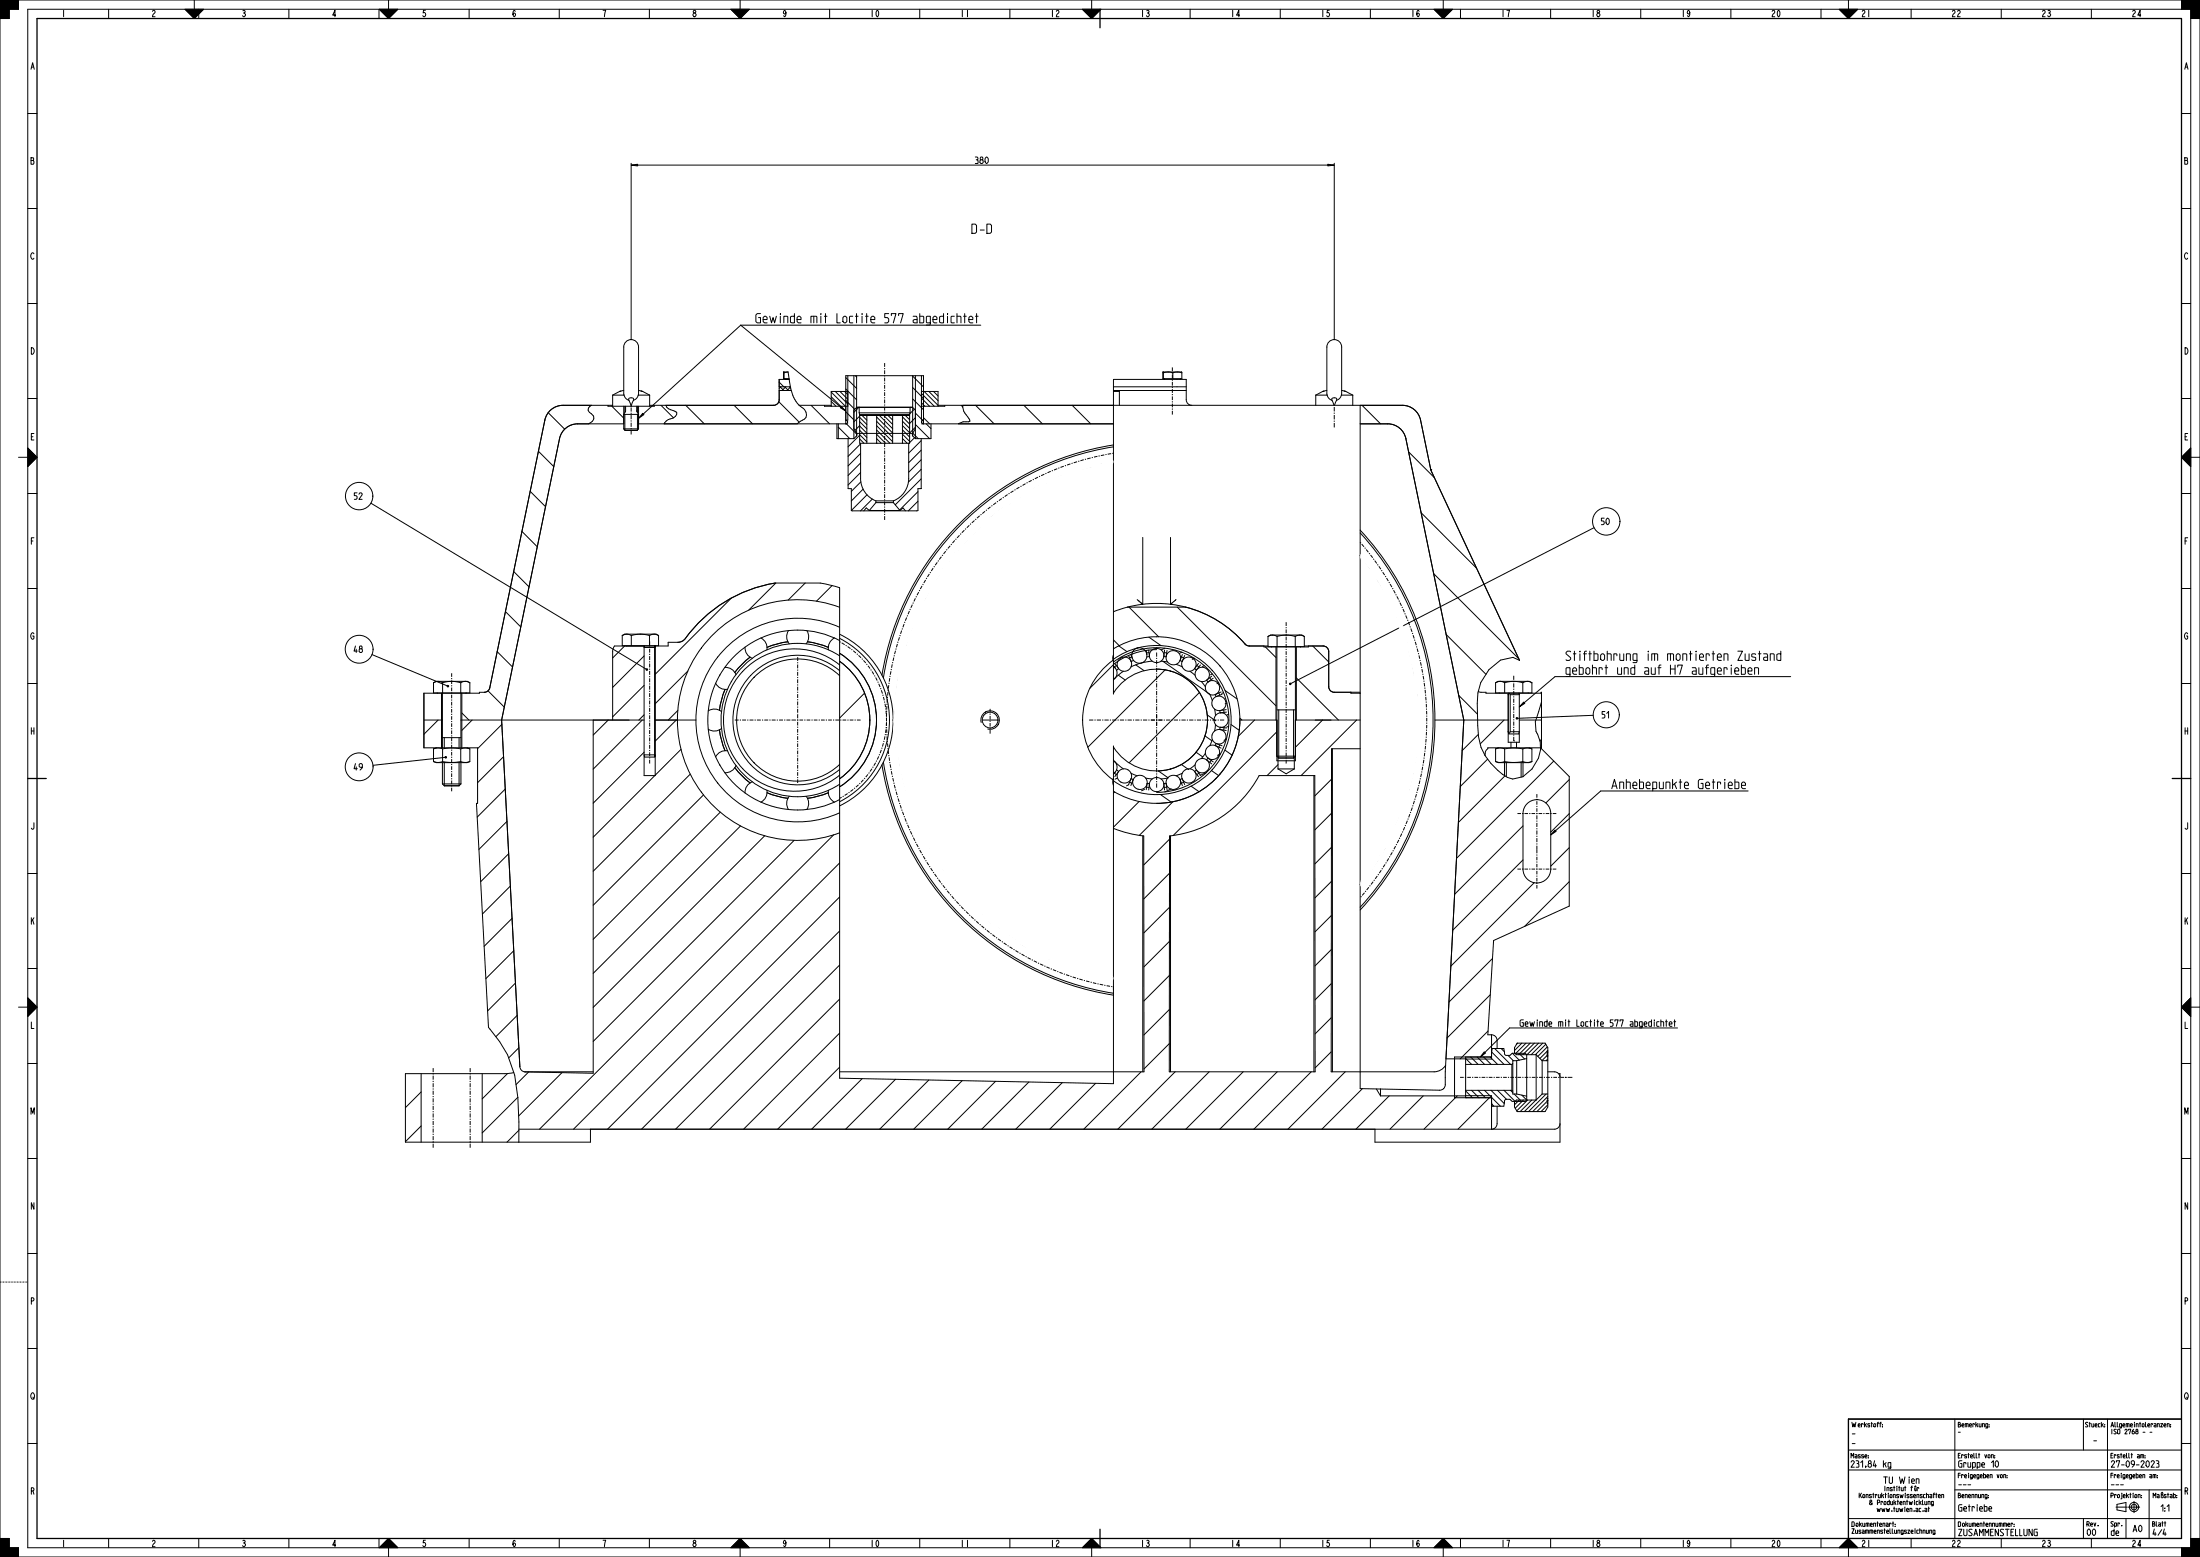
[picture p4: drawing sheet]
<svg xmlns="http://www.w3.org/2000/svg" width="1189mm" height="841mm" viewBox="0 0 1189 841" stroke-linecap="round" stroke-linejoin="round" font-family="sans-serif">
<g fill="#000">
<path d="M0 0h10v5h-5v5h-5zM100 5h10l-5 5zM205 5h10l-5 5zM395 5h10l-5 5zM585 5h10l-5 5zM775 5h10l-5 5zM994 5h10l-5 5zM1179 0h10v10h-5v-5h-5zM341 89h4v1zM718 89h3l-3 1zM15 242l5 5-5 5zM1184 242v10l-5-5z"/>
<path d="M15 539l5 5-5 5zM1184 539v10l-5-5zM0 831h5v5h5v5h-10zM205 836l5-5 5 5zM400 831l5 5h-10zM590 831l5 5h-10zM780 831l5 5h-10zM999 831l5 5h-10zM1184 831h5v10h-10v-5h5z"/>
<circle cx="773" cy="254" r=".3"/>
</g>
<g fill="none" stroke="#000" stroke-width=".54">
<path d="M0 0h10v5h-5v5h-5zM0 0h1189v841h-1189zM10 0v5h-5v5h-5M15 5h1169v831h-1169zM59 5v5M100 5h10l-5 5zM100 5l5 5 5-5M105 0v5M107 5v5M156 5v5M205 5v5M205 5h10l-5 5z"/>
<path d="M205 5l5 5 5-5M210 0v5M254 5v5M302 5v5M351 5v5M395 5h10l-5 5zM395 5l5 5 5-5M400 5v5M400 0v5M448 5v5M497 5v5M546 5v5"/>
<path d="M585 5h10l-5 5zM585 5l5 5 5-5M590 0v5M643 5v5M692 5v5M741 5v5M775 5h10l-5 5zM775 5l5 5 5-5M780 0v5M789 5v5M838 5v5M887 5v5"/>
<path d="M935 5v5M984 5v5M994 5h10l-5 5zM994 5l5 5 5-5M999 0v5M1033 5v5M1082 5v5M1130 5v5M1179 0h10v10h-5v-5h-5zM1179 0v5M1184 10h5M15 61h5"/>
<path d="M1179 61h5M341 89h4v1zM341 88v95M345 89h373M718 89h3l-3 1zM721 88v95M15 113h5M1179 113h5M15 164h5M1179 164h5M341 183a4 4 0 0 1 4 4v26M341 183a4 4 0 0 0-4 4v26"/>
<path d="M721 183a4 4 0 0 1 4 4v26M721 183a4 4 0 0 0-4 4v26M15 215h5M318 219h1M319 219a2.3 2.3 0 0 0-1 3 2.3 2.3 0 0 0 2 2h1a3 3 0 0 1-3 5M320 219h-1M329 219h25M331 219l6 7M331 219h-27a10 10 0 0 0-10 8l-29 145-1 1-2 1h-10M331 213v6M331 213h6M335 211l-4 2"/>
<path d="M335 211h.1M337 211h-2M337 213l1 2 2 1M338 219v4M338 219v3l-1 2M340 215h1h1l-1 4zM344 219v3l1 2M345 219v4M345 213l-1 2-2 1M345 213h6M345 211h2M347 211h.1"/>
<path d="M347 211l4 2M351 213v6M357 219l7 7M360 219a6 6 0 0 0 5 3l1 1v1l-2 2M371 219l10 10M397 219l10 10M421 217l11 11M421 209h6l-2 2M421 206l3 3M421 211h7M422 209l2 2M422 209l-1 1"/>
<path d="M424 209l2 2M425 209l-2 2M426 201l1 5a18 18 0 0 0 8 15 4 4 0 0 1 1 4 4 4 0 0 1-3 3l-2 1M427 205h-6v12l-1 1-1 1h-68M427 209v1M432 219h17M438 219l10 10M446 219h12v-8h-9v8M449 217l3 2M449 214l5 5M449 212l8 7M451 211l7 7"/>
<path d="M454 211l4 5M456 211l2 2M457 216l5 5M457 210l6 6M457 204l6 6M462 203l1 1M463 203v32M463 220l-2 2v10l2 3-2 2h-9v-8M464 220l-3 3M464 220v3M492 220v3M493 215l6 6"/>
<path d="M493 209l6 6M493 203l6 6M493 203v32M498 218l2 1M498 215l4 4M498 213l7 6M499 211l8 8h251a10 10 0 0 1 10 8l5 27 48 103-3-2-7 2a25 25 0 0 0-13 23 92 92 0 0 0 2 24l3 4M502 211l5 5M505 211l2 3M511 219h-13v-8h9v8M519 219l1 1M520 219l1 3 3 6h-3l-3 1"/>
<path d="M527 219l10 10M553 219l10 10M579 219l10 10M602 211h3M602 211h34M602 209h34M636 205h-34v170M711 213v6M711 213h6M715 211l-4 2M715 211h.1M717 211h-2"/>
<path d="M717 213l1 2 2 1M722 216v-1h-2l1 4M722 216l-1 3M725 213l-1 2-2 1M725 213h6M725 211h2M727 211h.1M727 211l4 2M731 213v6M735 219v369h11v4M736 219l10 10M1179 215h5"/>
<path d="M296 223l9 9M337 229h-25a10 10 0 0 0-10 8l-31 152M337 232h1h6h1M337 224v8M337 232h8M337 224h8M345 229h112a1 1 0 0 0 1-1 1 1 0 0 0-1-1v-24h42v24a1 1 0 0 0-1 1 1 1 0 0 0 1 1h103M345 224v8M364 226l-3 1-2 2M453 237h.1M453 231l6 6M453 229v8"/>
<path d="M457 222l4 5M457 229l6 5M458 237v27h2v12M462 232l3-2 3 4M463 220h30l2 2v10l-2 3 2 2h8v-8M463 234h30M464 223l1 1M464 223h28M465 225l-4 3M465 235l-7 6M465 237l2 2M465 235l3 4"/>
<path d="M465 232l3 4M465 228l3 4M465 225l3 4M465 224v15h27v-15M465 224h27M465 239v19a13 13 0 0 0 8 13M465 240l-7 6M466 224l2 3M468 224v1M468 224v15M474 239h.1M474 237l2 2"/>
<path d="M474 235l5 4M474 232l7 7M474 230l8 9M474 228l8 8M474 225l8 9M474 224v15M475 224l7 8M478 224l4 5M480 224l2 3M482 225v14M488 239h.1M488 237l2 2"/>
<path d="M488 235l4 3M488 232l4 4M488 230l4 4M488 228l4 3M488 225l4 4M488 224v15M489 224l3 3M491 240v18a13 13 0 0 1-8 13M492 223v1M493 234l3 3M494 221l-2 2M494 236l-2 3"/>
<path d="M495 226l-3 3M495 231l-3 3M495 229l7 8M495 223l4 4M498 238l-7 7M498 237v27M499 226l3 3M501 229l2 3M735 229h15a10 10 0 0 1 10 8l31 152M10 247h5M15 242l5 5-5 5zM15 242l5 5-5 5"/>
<path d="M291 244l8 8M465 245l-7 7M465 250l-7 7M465 255l-7 7M498 243l-7 7M498 248l-7 7M498 253l-7 7M498 259l-14 14M602 240a150 150 0 0 0-125 125M602 241a149 149 0 0 0-125 125M602 249a141 141 0 0 0-118 140h-1M761 244l14 14"/>
<path d="M1184 242v10l-5-5zM1184 247h5M1184 242l-5 5 5 5M15 267h5M287 265l8 9M465 260l-5 5M466 264l-6 7M469 267l-9 9M470 276l-2-2-1 2M470 276h16M471 270l-6 6M473 271l-3 5"/>
<path d="M473 271h.1M473 271h10M483 271h.1M483 271l3 5M486 276l2-2 1 2M496 266l-10 9M496 271l-5 5M498 264h-2v12h-36M498 264h.1M768 277l30 30M1179 267h5M282 287l8 8"/>
<path d="M735 286a150 150 0 0 1 0 206M735 288a149 149 0 0 1 0 202M15 318h5M278 309l8 8M419 315l-14 15M435 315l-9 9M450 316l-9 9M735 300a141 141 0 0 1 0 178M775 310l46 46M1179 318h5M273 330l8 9M395 323l-41 41"/>
<path d="M454 328a65 65 0 0 0-88 61 65 65 0 0 0 88 61M454 339a55 55 0 0 0-78 50 55 55 0 0 0 78 50M602 330l7-2h32a68 68 0 0 1 33 21h11M610 328l16 16M636 328l54 53M269 352l8 8M338 349l-7 6M348 354l-17 17M348 349v70h6v-70M348 349v1M354 349h.1M405 355l-8 8"/>
<path d="M426 347l-11 3M431 340l6 1 7 1 10 4M431 348h6l7 1 10 5M436 347l12 3M451 345a6 6 0 0 0-3 6M454 343a52 52 0 0 1 29 46M454 345a50 50 0 0 1 0 88M454 353a43 43 0 0 1 0 72M454 357a39 39 0 0 1 0 64M454 359a38 38 0 0 0-53 4 38 38 0 0 0 0 52 38 38 0 0 0 53 4M602 357a40 40 0 0 0 0 64M602 360l1 1"/>
<path d="M602 350a45 45 0 0 1 68 39 45 45 0 0 1-68 38M602 356a40 40 0 0 1 63 33 40 40 0 0 1-63 33M602 358a39 39 0 0 1 60 19 39 39 0 0 1-37 51M602 359l-13 13M602 346l3 3M603 359l-1 1M605 349l4 3M611 354l1 2M612 355h-2M613 357h-2M614 359l4 3M619 351l1 2"/>
<path d="M620 353l-2-2-3-1-3 2v4M620 353l-1 3-2 2h-3l-2-2M621 344l6 5M621 353h-1M621 355h-1M623 357l-6 1-6 2M625 351a38 38 0 0 0-23 8M627 357l4 1M629 357l25 18M630 350l-2 1M636 359l3 1M639 352l-2 1"/>
<path d="M645 356h-1M651 360h-1M683 349h4M684 349l6 6M690 349v40M701 349v40M705 349h11l2 2v20l1 2 2 1h14M707 349h-4M709 349l9 9M782 343l21 21M15 369h5M236 374h-7v30h29v30l6 121a60 60 0 0 1 16 38v24h-26"/>
<path d="M239 374v30M250 374v30M264 373l9 9M348 370l-17 17M372 362l-18 18M392 372l-3 12M454 362a35 35 0 0 0-48 3 35 35 0 0 0 0 48 35 35 0 0 0 48 3M454 365a33 33 0 0 0-46 1 33 33 0 0 0 0 46 33 33 0 0 0 46 1M467 374l-13 14M602 374a27 27 0 0 1 41-6 27 27 0 0 1 0 42 27 27 0 0 1-41-7M603 361l1 3-2 3M604 365l4 2"/>
<path d="M605 361l-2 1M607 363l-5 4M630 362l-42 42M643 363l3 2M648 374l-38 38M649 368l2 3M654 375l1 3M655 364h-1M659 369h-1M661 374l-1 1M662 373l7 5M663 380h-1"/>
<path d="M701 366l22 23M730 374h5M735 374v1M788 376l11 10M799 374h4h30M815 374v27h6v-27M815 374v1M821 374v1M833 375v-1v30l15 15v70l-41 19-3 51h2v12h-14v22M833 379l-3 11v6a17 17 0 0 1-12 25 26 26 0 0 1-15-13M1179 369h5M229 389h10"/>
<path d="M237 389l-8 8M249 389h22M250 385l3 4M255 389l-5 6M271 389l10 188 1 1 2 1 37 1v-191h27M271 391l-13 13M329 389l-8 8M331 389v-37l1-3h29v-2h6l2-1a78 78 0 0 1 50-31h24l11 2v265l148 3v-182M347 389l-26 26M348 386l-3 3M354 389h22M365 389l-11 11"/>
<path d="M366 384l-5 5M389 394l3 11M483 389a52 52 0 0 1-29 46M483 389h1a141 141 0 0 0 118 139M531 389h8M651 397l4 3M652 386l5 3M655 399l-1 4M656 383l1 4M657 391l-1 4M663 399l-1 1M664 392l-1 1"/>
<path d="M664 386h-1M665 391l5 3M670 388l1 1M670 389h20v19M678 389l-9 9M690 395l-56 56M715 389l-15 15M733 389l-30 30M735 389h-35v19M791 389h24M791 389l-10 190M799 397l-9 8"/>
<path d="M813 389l-13 13M815 395v1h6v-1M821 389h12M833 399l-1 1M234 411l3 1 2-1M234 404h3h2M234 404v7M234 411l2 1h16l2-1M236 404h-2M239 411l5 1 5-1M239 404h5h5M239 404v7"/>
<path d="M249 411l2 1 3-1M249 404h2h3M249 404v7M252 404h2M254 404v7M272 409l-14 14M348 406l-27 28M348 408v1h6v-1M354 419l-33 33M368 405l-14 14M373 418l-52 53M397 415l8 8"/>
<path d="M477 413a150 150 0 0 0 125 125M477 412a149 149 0 0 0 125 125M602 411l2 3-1 3M602 411l5 4M602 418h1M603 417l-1 1M603 416l2 1M611 418l4 1M626 416l5 4M638 413l4 3M639 418l-3 1M646 413l-3 2"/>
<path d="M646 406l4 3M651 407l-2 3M652 417l-3 2M655 416l4 3M660 407l-2 1M662 405l4 3M690 408l1 1h8l1-1M690 408h10M691 413l-6 6M691 415h9M691 415l4 3 5-3M691 409v6"/>
<path d="M700 409v6M710 419v160M720 404v175M735 404h-15l-1 175h16M804 410l-15 15M808 411l3 1 2-1M808 404h3h2M808 411l2 1h16l2-1M808 404v7M810 404h-2M813 404h5h5M813 411l5 1 5-1"/>
<path d="M813 404v7M813 419l-25 25M817 401v3M820 401v3M823 404h2h3M823 411l2 1 3-1M823 404v7M826 404h2M828 404v7M833 404h-29l-1 2v2M840 411l-53 53M239 423h10l-1 1h-8z"/>
<path d="M273 426l-15 15M380 429l-59 60M389 439l-68 68M415 428l11 3M448 428l-12 3M448 427a6 6 0 0 0 3 6M454 432l-10 4-7 1-6 1M454 424l-6 3-6 2-11 1M602 421h-1M602 428h.1M604 420l-1 1M610 424h-1"/>
<path d="M610 423h2M611 421h1M616 433l-14 14M619 426l-2 1M619 420l4 1M620 425h1M620 423h1M627 429l6 4M631 420l-4 1M633 426l-3 2M634 433l-18 18M644 425l4 3"/>
<path d="M720 439l-9 9M720 421l-9 9M826 434a7 7 0 0 1 8-1 7 7 0 0 1 4 6v30a7 7 0 0 1-7 8 7 7 0 0 1-8-8v-30l1-3zM848 421l-13 13M848 439l-10 10M274 444l-15 15M400 446l-79 80M413 451l-92 93M429 454l-108 109M451 451l-159 159M602 447l7 3 9 2v127h-16M618 451v128"/>
<path d="M632 452a63 63 0 0 0 49-33h30v160h-79zM632 453l-14 14M633 451v128M720 458l-9 9M823 446l-37 37M848 458l-10 10M15 472h5M275 461l-15 15M276 479l-15 15M454 466l-144 144M632 472l-14 14M720 476l-9 9"/>
<path d="M823 464l-38 38M829 477l-45 45M848 476l-24 24M1179 472h5M277 496l-15 15M454 484l-126 126M632 490l-14 14M720 495l-9 8M278 514l-15 15M454 503l-107 107M632 508l-14 14M720 513l-9 9"/>
<path d="M807 518l-24 23M15 539l5 5-5 5zM15 539l5 5-5 5M15 523h5M279 531l-15 15M454 521l-89 89M454 540l-71 70M632 527l-14 14M719 531l-8 9M805 537l-23 24M1179 523h5M1184 539v10l-5-5z"/>
<path d="M1184 539l-5 5 5 5M10 544h5M280 548l-12 12M454 558l-52 52M632 545l-14 14M719 550l-8 8M804 557l-15 15M1184 544h5M15 574h5M228 580v37M234 580h-15v37h15M261 580v37"/>
<path d="M274 580l-13 14M278 579l-4 1h-20M280 566l-5 5M286 579l-7 7M304 579l-24 24M454 576l-34 34M617 579l-31 31M632 564l-14 13M635 579l-31 31M653 579l-31 31M672 579l-31 31M690 579l-31 31"/>
<path d="M709 579l-31 31M719 568l-8 9M727 579l-31 31M781 572h11M792 572l3 3M792 575h25M795 571l4 4M798 571l4 4M802 571l4 4M805 571l4 4M806 568v-2h7l1 4h2l1-1h7l1 1M806 568l7 7"/>
<path d="M808 566l8 9M811 566l2 2M815 570l3 3M817 575v14M817 569l4 4M818 574l-1 1M819 569v-3l1-3h15l2 3v32l-2 2h-15l-1-2v-3M819 569l1 1h10M820 573h-2v18h2M820 573v18M820 563v1M821 569l3 3"/>
<path d="M822 563l-3 4M825 563l-6 6M825 572l-5 1M825 570v24M827 563l-6 7M829 563l-6 7M830 570l3 3M830 570v24h-10l-1 1M832 563l-7 7M833 573h4M833 573v18M834 563l-6 7"/>
<path d="M835 564l-5 6M836 568l-4 4M836 570h1M836 569h1M836 570h.1M836 565l-5 6M836 570l-3 3M837 567l-1 1M837 572l-1 1M837 571h.1M837 569v1M837 568h.1"/>
<path d="M1179 574h5M228 590l-9 8M280 593l-19 19M466 583l-27 27M484 583l-27 27M502 583l-27 27M520 584l-26 26M538 584l-26 26M556 584l-25 26M574 585l-25 25M592 585l-25 25M736 588l-22 22"/>
<path d="M744 588l2 4M746 592h46M751 592l-18 18M769 592l-18 18M788 592l-18 18M792 593h.1M792 589l4 4M792 593h14v17h-526M792 589h25M795 589l4 4M799 589l4 4M802 589l9 9"/>
<path d="M805 593l-17 17M806 589l7 7M806 596l1 2M809 589l5 5M813 589l6 6M814 594h2l1 1h7l1-1M814 594h-1v4h-7v-3M816 589l2 1M817 589h1M818 591l4 4M820 591l5 1M821 594l-2 3"/>
<path d="M822 592l3 2M823 594l-4 5M826 594l-6 6M828 594l-6 6M833 591l-9 9M833 591h4M836 591l-10 9M836 595l-5 5M837 592l-9 8M837 597l-4 3M837 596h.1M837 594v1"/>
<path d="M837 593v1M228 608l-9 9M280 611l-6 6M319 610v7M743 610v7M15 626h5M1179 626h5M15 677h5M1179 677h5M0 693h1M1 693h.1M2 693h.1"/>
<path d="M2 693h1M3 693h1M4 693h1M5 693h1M6 693h.1M7 693h.1M7 693h1M8 693h1M9 693h1M10 693h1M11 693h.1M12 693h.1"/>
<path d="M13 693h.1M13 693h1M14 693h1M15 728h5M1179 728h5M15 780h5M999 767h180v64h-180zM1056 767v64M1126 767v16M1139 767v64M1179 780h5M999 783h180"/>
<path d="M999 794h180M1056 805h123M1144 814h6M1144 813l5-1v5l-5-1zM1150 814h6M1153 811v6M1161 805v26M0 831h5v5h5v5h-10zM0 831h5v5h5v5M59 831v5M107 831v5M156 831v5"/>
<path d="M205 831v5M205 836l5-5 5 5zM205 836l5-5 5 5M210 836v5M254 831v5M302 831v5M351 831v5M395 836l5-5 5 5M400 831v5M400 831l5 5h-10zM400 836v5M448 831v5"/>
<path d="M497 831v5M546 831v5M585 836l5-5 5 5M590 831l5 5h-10zM590 836v5M643 831v5M692 831v5M741 831v5M775 836l5-5 5 5M780 831l5 5h-10zM780 836v5M789 831v5"/>
<path d="M838 831v5M887 831v5M935 831v5M984 831v5M999 831l5 5h-10zM999 831l5 5M999 836v5M999 831l-5 5M999 820h180M1033 831v5M1082 831v5M1126 820v11"/>
<path d="M1130 831v5M1149 820v11M1179 836v5M1184 831h5v10h-10v-5h5zM1184 831h5"/>
<circle cx="1153" cy="814" r="2.5"/>
<circle cx="1153" cy="814" r="1.5"/>
</g>
<path d="M20 10h1159v821h-1159zM595 5v10M15 421h10M1174 421h10M1179 767h-180v64M595 826v10" fill="none" stroke="#000" stroke-width=".7"/>
<!-- layer: 02___PRT_ALL_AXES -->
<g fill="none" stroke="#000" stroke-width=".54">
<path d="M478 196v2M478 199h.1M478 200v2M478 203h.1M478 204v2M478 207h.1M478 208v2M478 211h.1M478 212v2M478 215h.1M478 216v2M478 218v1"/>
<path d="M478 220v2M478 222v1M478 224v2M478 226v1M478 228v2M478 230v1M478 232v2M478 234v1M478 235v3M478 238v1M478 239v2M478 242v1"/>
<path d="M478 243v2M478 246v1M478 247v2M478 250v1M478 251v2M478 254v1M478 255v2M478 258h.1M478 259v2M478 262h.1M478 263v2M478 266h.1"/>
<path d="M478 267v2M478 270h.1M478 271v2M478 274h.1M478 275v2M478 278h.1M478 279v2M403 350a6 6 0 0 0 4 6M411 345a6 6 0 0 1 3 6M426 341a6 6 0 0 0 1 7M431 340a49 49 0 0 0-48 49 49 49 0 0 0 48 49M431 348a41 41 0 0 0-41 41 41 41 0 0 0 41 41"/>
<path d="M436 341a6 6 0 0 1 0 7M602 354v3M603 358l2 3M610 354l1 3M611 357v3l-1 2-3 1-2-2M611 357l-2-2h-3l-2 3 1 3M621 351v3M621 354l2 3 2 1 3-1 1-3M621 354l1-3 3-1 3 1 1 3M625 344h.1M629 355h1M629 353h2"/>
<path d="M629 351v3M630 355l1 2 2 2h3l2-2M630 355l2-3h3l3 2v3M631 351l-1 4M638 357h1M639 355h1M639 357l2-2h3l2 3v3M639 357v3l2 2 2 1 3-2M639 354l-1 3M640 354l-1 3M647 359l1 1M648 358l-2 3"/>
<path d="M649 359l-2 3M387 369a6 6 0 0 0 6 3M392 360a6 6 0 0 1 6 4M625 361a27 27 0 0 1 28 27 27 27 0 0 1-27 28M646 361l1 1M647 362l3-2 2 2 2 3-2 2M647 362l-1 2 1 3 3 1 2-1M652 367l1 1M653 368h3l3 2v3l-2 2M653 368l-1 3v2l2 2h3M654 366l1 1M655 365l-3 2"/>
<path d="M656 366l-3 2M657 375v1M657 376h4l1 3v3l-3 2M657 376l-2 2v3l2 2 2 1M659 374v2M660 374l-3 1M660 375l-3 1M383 384a6 6 0 0 1 7 0M390 393a6 6 0 0 1-7 1M622 389h2M625 389h.1M625 386v2"/>
<path d="M625 390v2M626 389h2M659 384v1M659 394l3 2v3l-1 2-4 1M659 394l-2 1-2 2v3l2 2M659 394l4 1M659 393v1M660 385l3 1 1 3-1 3-3 1M660 385l-3 1-1 3 1 3 3 1M660 393h3M661 383l1 2M662 393l-1 1"/>
<path d="M663 383l-4 1M663 385h-3M670 388a45 45 0 0 1-45 46M393 406a6 6 0 0 0-6 3M398 413a6 6 0 0 1-6 4M605 417l2-2 3 1 1 2v3M605 417l-1 3 2 2 3 1 2-2M605 417l-2 3M646 417l-3-2-2 1-2 2v3M646 417v3l-2 2-3 1-2-2M646 417l2 3M647 416l-1 1"/>
<path d="M647 416l2 3M648 418h-1M652 411l2 2-2 3-2 1-3-1M652 411l-2-1-3 1-1 2 1 3M652 411l3 2M653 409l-1 1M653 410l3 2M655 411l-1 1M657 403l2 2v3l-3 2h-3M657 403h-3l-2 1v3l1 3M657 403l3 1M657 402v1"/>
<path d="M657 402l3 1M659 402v2M407 422a6 6 0 0 0-4 6M414 427a6 6 0 0 1-3 6M427 430a6 6 0 0 0-1 7M436 430a6 6 0 0 1 0 7M602 421v3M611 421l-1 3M612 421l2-2h3l2 1 1 3M612 421l1 3 2 2h3l2-3M612 421l-1 3M620 423l-1 4"/>
<path d="M621 423l2-2 2-1 3 1 1 2M621 423l1 3 3 2 3-2 1-3M621 423v4M629 423v4M630 423h-1M630 423l1 4M631 425h-2M638 421l-2-2h-3l-2 1-1 3M638 421v3l-3 2h-3l-2-3M638 421l1 3M639 421h-1M639 421l1 3"/>
<path d="M640 423h-1"/>
</g>
<!-- layer: A_ACHSEN -->
<g fill="none" stroke="#000" stroke-width=".54">
<path d="M634 198v2M424 201l-1 4h3M424 201h2h-2M424 201h.1M424 201v4M424 205h3M629 201l-1 4h11v-4M629 201h.1M629 201h10M629 201h2h3M629 201v4M629 205h.1"/>
<path d="M634 201v1M634 202v2M634 205v1M634 206v2M634 209v1M634 210v2M634 213h.1M634 214v2M634 217h.1M634 218v2M634 201h2h3M634 201v4"/>
<path d="M638 205h.1M639 201h.1M634 221h.1M634 222v2M695 336v2M695 339h.1M695 340v2M336 343h3h2M336 343v6h20v-6M336 343h2h17h1M338 349h10M341 343h5h5"/>
<path d="M341 343v6M351 343h2h3M351 343v6M351 346v3M351 349v1M351 350v3M351 353v1M351 354v3M351 357v1M351 358v3M354 349h.1M685 344l3-1 2 1"/>
<path d="M685 344l2-1h17l1 1M685 344v5h20v-5M687 349h16M690 344l5-1 5 1M690 344v64M695 343h.1M695 344v2M695 347h.1M695 348v2M695 350v1M695 352v2M695 354v1"/>
<path d="M695 356v2M695 358v1M695 360v2M700 344l2-1 3 1M700 344v5M700 349v59M234 369l3-1 2 1M234 369v5h20v-5M234 369l2-1h17l1 1M236 374h16M239 369l5-1 5 1M239 369v35"/>
<path d="M244 364v2M244 366v1M244 367v2M244 370v1M244 371v2M244 374v1M244 375v2M244 378h.1M244 379v2M249 369l2-1 3 1M249 369v5M249 374v30"/>
<path d="M351 361v1M351 362v3M351 365v1M351 366v2M351 369v1M351 370v2M351 373v1M351 374v2M351 377v1M351 378v2M695 362v1M695 363v2"/>
<path d="M695 366v1M695 367v2M695 370v1M695 371v2M695 374v1M695 375v2M695 378h.1M695 379v2M808 369l3-1 2 1M808 369v5h20v-5M808 369l2-1h17l1 1M810 374h.1"/>
<path d="M813 369l5-1 5 1M813 369v5M818 365v2M818 368h.1M818 369v2M818 372v1M818 373v2M818 376v1M818 377v3M823 369l2-1 3 1M823 369v5M826 374h.1"/>
<path d="M239 398h10M240 398v6M244 382h.1M244 383v2M244 386h.1M244 387v2M244 389v1M244 391v2M244 393v1M244 395v2M244 397v1M244 398v2"/>
<path d="M248 398v6M351 381v1M351 382v2M351 385v1M351 386v2M351 389v1M351 390v2M351 393v1M351 394v2M351 397v1M351 398v2M690 383h10"/>
<path d="M691 383v26h8v-26M695 382h.1M695 383v2M695 386h.1M695 387v2M695 390h.1M695 391v2M695 393v1M695 395v2M695 397v1M695 399v2M818 380v1"/>
<path d="M818 381v3M818 384v1M818 386v2M818 388v1M818 390v2M818 393h.1M818 394v2M818 397h.1M818 398v2M239 412v11M240 412v12h8v-12M244 401v1"/>
<path d="M244 402v2M244 405v1M244 406v2M244 409h.1M244 410v2M244 413h.1M244 414v2M244 416v1M244 418v2M249 412v11M351 401v1M351 402v2"/>
<path d="M351 405v1M351 406v2M351 409v1M351 410v2M695 401v1M695 403v2M695 405v1M695 407v2M695 409v1M695 410v2M813 412v7M814 412v8"/>
<path d="M818 400h.1M822 412v8M823 412v8M244 420v1M244 422v2M244 424v1M244 425v2"/>
</g>
<!-- layer: _ACHSEN -->
<g fill="none" stroke="#000" stroke-width=".54">
<path d="M337 219v10M345 219v10M605 211v8M721 220v2M341 220v2M341 223v1M341 224v2M341 227v1M341 228v3M341 231v1M341 232v3M721 223v1"/>
<path d="M721 224v3M721 227v1M721 228v3M602 249a141 141 0 0 0-118 140 141 141 0 0 0 118 139M419 315a75 75 0 0 0-49 30M735 300a141 141 0 0 1 0 178M609 328a63 63 0 0 1 32 0M348 350h6M354 350v58M354 349v1M354 349h.1M354 349v59"/>
<path d="M405 355l-8 8M426 347l-11 3M431 355v2M431 358h.1M431 359v2M436 347l12 3M454 353a43 43 0 0 1 0 72M625 352v3M625 355v1M625 357v2M625 359v1M392 372l-3 12"/>
<path d="M431 362h.1M431 363v2M431 366h.1M431 367v2M431 370h.1M431 371v2M431 374h.1M431 375v2M431 378h.1M431 379v2M625 361v2M625 364h.1"/>
<path d="M625 365v2M625 368h.1M625 369v2M625 372v1M625 373v3M625 376v1M625 377v3M815 375h.1M815 375l1-1v1M815 375v20M816 375h5M816 375v20"/>
<path d="M389 394l3 11M397 389h2M400 389h.1M401 389h2M404 389h.1M405 389h2M408 389h.1M409 389h2M412 389h.1M413 389h2M416 389h.1M417 389h2"/>
<path d="M420 389h.1M421 389h2M424 389h.1M425 389h2M428 389h2M431 389h.1M431 382h.1M431 383v2M431 386v2M431 390v2M431 392v1M431 394v2"/>
<path d="M431 396v1M431 398v2M432 389h2M435 389h.1M436 389h2M439 389h.1M440 389h2M442 389h1M444 389h2M446 389h1M448 389h2M450 389h1"/>
<path d="M451 389h2M454 389h1M455 389h2M458 389h1M459 389h2M462 389h.1M463 389h2M530 390a5 5 0 0 1 5-6 5 5 0 0 1 5 5 5 5 0 0 1-6 5M535 383v2M535 385v1M535 387v2M535 389v1"/>
<path d="M535 391v1M535 393v1M535 394v2M589 389h2M592 389h.1M593 389h2M596 389h.1M597 389h2M600 389h.1M601 389h2M604 389h1M605 389h3"/>
<path d="M608 389h1M609 389h3M612 389h1M614 389h2M616 389h1M618 389h2M621 389h.1M622 389h2M625 389h.1M625 380v1M625 382v2M625 384v1"/>
<path d="M625 386v2M625 390v2M625 393h.1M625 394v2M625 397v1M625 398v2M626 389h2M629 389h1M630 389h2M633 389h1M634 389h3M637 389h1"/>
<path d="M639 389h2M641 389h1M643 389h2M646 389h.1M647 389h2M650 389h.1M651 389h2M654 389h1M655 389h2M658 389h1M659 389h3M690 389v22h10v-22"/>
<path d="M815 395h.1M815 395l1 1v-1M816 395h5M348 408h6M354 408h.1M397 415l8 8M431 400v1M431 402v2M431 404v1M431 405v2M431 408v1M431 409v2"/>
<path d="M431 412v1M431 413v2M431 416h.1M431 417v2M431 420h.1M625 401v1M625 402v3M625 405v1M625 407v2M625 409v1M625 411v2M625 414h.1"/>
<path d="M625 415v2M625 418h.1M625 419v2M415 428l11 3M431 421v2M448 428l-12 3M625 422v1M625 423v2M820 439h2M823 439h.1M824 439h2M826 439h1"/>
<path d="M828 439h2M830 439h1M831 429v2M831 431v1M831 433v2M831 435v1M831 437v1M831 439v1M832 439h1M834 439h1M835 439h2M838 439h1"/>
<path d="M839 439h2M831 440v3M831 443v1M831 444v3M831 447v1M831 449v2M831 451v1M831 453v2M831 456h.1M831 457v4M820 469h2M823 469h.1"/>
<path d="M824 469h2M826 469h1M828 469h2M830 469h1M831 462h.1M831 463v2M831 465v1M831 467v1M831 469v1M831 470v2M831 473v1M831 474v2"/>
<path d="M831 477h.1M831 478v2M832 469h1M834 469h1M835 469h2M838 469h1M839 469h2M234 577v2M234 580h.1M234 580h20M254 577v2M254 580h.1"/>
<path d="M781 579v3M806 571h-20v22h20M234 581v2M234 584h.1M234 585v2M234 588v1M234 589v2M234 592v1M234 593v2M234 596v1M234 597v3M254 581v2"/>
<path d="M254 584h.1M254 585v2M254 588v1M254 589v2M254 592v1M254 593v2M254 596v1M254 597v3M789 582h2M792 582h.1M793 582h2M796 582h.1"/>
<path d="M797 582h2M799 582h1M801 582h2M803 582h1M805 582h2M807 582h1M808 582h2M811 582h1M812 582h2M815 582h1M816 582h2M819 582h.1"/>
<path d="M820 582h2M823 582h.1M824 582h2M827 582h.1M828 582h2M830 582h1M832 582h2M834 582h1M836 582h2M838 582h1M840 582h1M842 582h1"/>
<path d="M843 582h2M846 582h.1M846 582h1M847 582h2M849 582h.1M234 600v1M234 601v3M234 604v1M234 606v2M234 608v1M234 610v2M234 612v1"/>
<path d="M234 614v2M234 616v1M234 618v2M234 617h20M254 600v1M254 601v3M254 604v1M254 606v2M254 608v1M254 610v2M254 612v1M254 614v2"/>
<path d="M254 616v1M254 618v2"/>
<circle cx="535" cy="389" r="4"/>
</g>
<circle cx="354" cy="349" r=".3" fill="#000"/>
<!-- layer: _GEWINDE -->
<path d="M457 219v10h1M458 203v24h-1M461 203v34M495 203v34M498 203v24h1M499 219v10h-1M338 224v8h7v-8M806 566v6h-14M792 592h14v6" fill="none" stroke="#000" stroke-width=".54"/>
<!-- layer: _NOTIZEN -->
<path d="M347 223l1 1-3 2zM455 220l2 2-3-2zM242 370l1 1h-1zM349 361h1v1zM697 369h1l-1 1zM819 388h1zM823 379l1 1-3 2zM840 448l1 1-3 2zM802 568l1 1-3 2z" fill="#000"/>
<g fill="none" stroke="#000" stroke-width=".54">
<path d="M400 176l-52 48M400 176l54 44M400 176h130M455 220l2 2-3-2zM347 223l1 1-3 2zM200 272l149 89M862 285l-164 84M201 354l41 16M242 370l1 1h-1zM349 361h1v1zM697 369h1l-1 1zM823 379l1 1-3 2z"/>
<path d="M968 365h-128l-16 15M819 388h1zM861 386l-41 2M240 409l-38 4M241 409h.1M945 427h-80l-24 22M840 448l1 1-3 2zM907 555h-91l-13 13M802 568l1 1-3 2z"/>
<circle cx="194" cy="268" r="7"/>
<circle cx="868" cy="282" r="7"/>
<circle cx="194" cy="351" r="8"/>
<circle cx="868" cy="386" r="7"/>
<circle cx="194" cy="414" r="8"/>
</g>
<!-- layer: _RUNDUNGEN -->
<g fill="none" stroke="#000" stroke-width=".54">
<path d="M320 219h-16a10 10 0 0 0-10 8l-29 145-2 1-1 1M421 211v6l-1 1-1 1h-59M421 205v4M520 219h82M636 205h5v12l1 1 2 1M636 211h5M636 209h5M735 219h23a10 10 0 0 1 10 8l5 27 48 103M318 229h-6a10 10 0 0 0-10 8l-31 152M359 229h72M518 229h84M735 229h15a10 10 0 0 1 10 8l31 152"/>
<path d="M618 290v36M633 290v36M615 324l2 2M617 326h.1M617 326h1M618 326h.1M633 326h.1M636 324l-3 2M641 328a68 68 0 0 1 33 21h9M370 345l-2 2h-2M454 357a39 39 0 0 1 0 64M707 349h9l2 2v20l1 2 2 1h9"/>
<path d="M229 374v30M730 374h.1M833 374v1M833 379v25M271 389l10 187M271 389h69M354 389h12M711 389h8M776 389h15M791 389l-10 183M806 559h1l2 2v5M283 579h38"/>
<path d="M454 579h148M735 579h40M837 579h4l2 2v1M842 580h1v37h-100M781 582v5l-1 1-1 1-33-1M809 598v10l-1 1-2 1h34l2-1 1-2M280 617h39M319 610h424"/>
</g>
<!-- layer: _ZEICH_ELEMENTE -->
<path d="M602 533v2M781 575a7 7 0 0 1-6 4" fill="none" stroke="#000" stroke-width=".54"/>
<path d="M602 245a146 146 0 0 0-123 144M735 293a146 146 0 0 1 0 192M454 347a48 48 0 0 1 25 42M479 389a146 146 0 0 0 123 144M479 389a48 48 0 0 1-25 42" fill="none" stroke="#000" stroke-width=".54" stroke-dasharray=".6 .6 1.9 .6" stroke-linecap="butt"/>
<g fill="#fff" stroke="#fff" stroke-width=".54">
<path d="M596 251l3-2h2l-5 2h2h-1z" fill-rule="evenodd"/>
<path d="M597 249h2a1 1 0 0 1 1 1 1 1 0 0 1-1 1h-1a.9 .9 0 0 1-1-1 .9 .9 0 0 1 0-1z" fill-rule="evenodd"/>
<path d="M526 287l7-7 4-2 8-7 2-1 1-2 6-2 1-1 3-1 9-5 10-4a1.7 1.7 0 0 1 2-2l20-4a1.2 1.2 0 0 1 2 0 1.2 1.2 0 0 1-1 2l-1 1a1.4 1.4 0 0 1-2 0l-8 1-5 1a1.1 1.1 0 0 1 1 1 1.1 1.1 0 0 1-1 1l-8 1-4 2-4 1-7 4-3 2-7 3v1l-1 1-4 1-8 8-8 5-8 8-6 7a1.2 1.2 0 0 1-2 1 1.2 1.2 0 0 1 1-2l3-4z" fill-rule="evenodd"/>
<path d="M513 300h1a1.2 1.2 0 0 1 2-1 1.2 1.2 0 0 1 1 1 1.2 1.2 0 0 1-2 1l-3 5-1 2-5 5v2v1l-6 7-2 5a1.9 1.9 0 0 1 0 3l-2 3a1.2 1.2 0 0 1-2 0 1.2 1.2 0 0 1 0-2l1-2 2-4 2-4 3-4 2-5 5-6 1-3z" fill-rule="evenodd"/>
<path d="M493 334h2a.9 .9 0 0 1 1 0 .9 .9 0 0 1 0 1l-1 2-2 4-1 3-2 5-2 7v5l-1 4-2 11a1.2 1.2 0 0 1 0 2 1.2 1.2 0 0 1-1 0 1.2 1.2 0 0 1 0-2l1-9v-5v-3a1.4 1.4 0 0 0 1-2l3-10 2-4v-2z" fill-rule="evenodd"/>
<path d="M484 378h1a1 1 0 0 1 1 0 1 1 0 0 1 0 1l-1 2v14v6a1.2 1.2 0 0 1 0 1 1.2 1.2 0 0 1-2 0 1.2 1.2 0 0 1 0-1v-7z" fill-rule="evenodd"/>
<path d="M484 401h1l1 12 3 14h1l1 2 2 6 2 7a1.3 1.3 0 0 1-1 2 1.3 1.3 0 0 1-1-2l-5-12-1-4-3-16z" fill-rule="evenodd"/>
<path d="M493 440h1l6 12 3 7a1.7 1.7 0 0 1 2 2l1 3 5 8a1.3 1.3 0 0 1 0 2 1.4 1.4 0 0 1-2-2l-4-5-2-4-7-13-1-4-3-5z" fill-rule="evenodd"/>
<path d="M510 471h1l4 4 4 5 12 12v2l6 3 3 4 3 2 4 3 8 4h1l2 2 5 2 6 3a1.1 1.1 0 0 1 0 2 1.1 1.1 0 0 1-2 0l-7-2-7-6-7-4-3-2-4-2-4-4-5-4-16-16-2-4-2-2z" fill-rule="evenodd"/>
<path d="M568 517h1l8 4 8 2 5 1 8 3a1.3 1.3 0 0 1 1 1 1.3 1.3 0 0 1-2 1h-6l-2-1-1-1-18-6-2-2z" fill-rule="evenodd"/>
<path d="M599 526h1v1l1 1v1l-1 1a.9 .9 0 0 1-1 0 .9 .9 0 0 1-1-1z" fill-rule="evenodd"/>
<path d="M739 471a1.1 1.1 0 0 1 1 1 1.1 1.1 0 0 1 0 1l-3 5a1 1 0 0 1-1 1 1.1 1.1 0 0 1-1-2l1-2z" fill-rule="evenodd"/>
<path d="M748 456a1.1 1.1 0 0 1 2 1 1.1 1.1 0 0 1-1 1l-2 5-6 8a1.1 1.1 0 0 1-1 2 1.1 1.1 0 0 1-1-1 1.1 1.1 0 0 1 1-2l5-8z" fill-rule="evenodd"/>
<path d="M764 412a1.2 1.2 0 0 1 1 1 1.2 1.2 0 0 1 0 1l-5 23-2 1-2 7-4 9-2 2v1a.9 .9 0 0 1-1 1 .9 .9 0 0 1-1-1l2-5 2-2 4-8 2-10 1-3h1z" fill-rule="evenodd"/>
<path d="M765 378h2v2l1 15-2 16-1 1v3a.9 .9 0 0 1-1 1 .9 .9 0 0 1-1-1v-5l2-4 1-11z" fill-rule="evenodd"/>
<path d="M758 340h1v1l6 20 2 10v3l-1 1 1 2a1.2 1.2 0 0 1 0 2 1.2 1.2 0 0 1-1 0l-2-5-1-13-2-8-2-4-2-8z" fill-rule="evenodd"/>
<path d="M757 339a1.3 1.3 0 0 1 2 0 1.3 1.3 0 0 1-1 2l-2-1z" fill-rule="evenodd"/>
<path d="M755 334h1l1 2a1.4 1.4 0 0 1 1 2 1.4 1.4 0 0 1-2 0v-1l-1-2z" fill-rule="evenodd"/>
<path d="M753 327h1l3 8a1.1 1.1 0 0 1-1 2 1.1 1.1 0 0 1-1-2l-2-5z" fill-rule="evenodd"/>
<path d="M741 309h1h1l3 4 9 19a.9 .9 0 0 1 0 1 .9 .9 0 0 1-1-1l-4-5-4-10-1-3-4-4z" fill-rule="evenodd"/>
<path d="M737 302h1l3 4 2 4a.9 .9 0 0 1-1 1 .9 .9 0 0 1-1-1l-1-3-3-4z" fill-rule="evenodd"/>
<path d="M736 299h1v1l1 3a.9 .9 0 0 1-1 1 .9 .9 0 0 1-1 0z" fill-rule="evenodd"/>
</g>
<g font-size="6.5">
<text x="525" y="126">D-D</text>
<text x="408" y="174">Gewinde mit Loctite 577 abgedichtet</text>
<text x="845" y="357">Stiftbohrung im montierten Zustand</text>
<text x="845" y="364">gebohrt und auf H7 aufgerieben</text>
<text x="870" y="426">Anhebepunkte Getriebe</text>
</g>
<g font-size="4.5">
<text x="33" y="9">1</text>
<text x="82" y="9">2</text>
<text x="130" y="9">3</text>
<text x="179" y="9">4</text>
<text x="228" y="9">5</text>
<text x="277" y="9">6</text>
<text x="325" y="9">7</text>
<text x="374" y="9">8</text>
<text x="423" y="9">9</text>
<text x="470" y="9">10</text>
<text x="519" y="9">11</text>
<text x="567" y="9">12</text>
<text x="616" y="9">13</text>
<text x="665" y="9">14</text>
<text x="714" y="9">15</text>
<text x="762" y="9">16</text>
<text x="811" y="9">17</text>
<text x="860" y="9">18</text>
<text x="908" y="9">19</text>
<text x="957" y="9">20</text>
<text x="1006" y="9">21</text>
<text x="1055" y="9">22</text>
<text x="1103" y="9">23</text>
<text x="1152" y="9">24</text>
<text x="16" y="37">A</text>
<text x="1180" y="37">A</text>
<text x="16" y="89">B</text>
<text x="527" y="88">380</text>
<text x="1180" y="89">B</text>
<text x="16" y="140">C</text>
<text x="1180" y="140">C</text>
<text x="16" y="191">D</text>
<text x="1180" y="191">D</text>
<text x="16" y="238">E</text>
<text x="1180" y="238">E</text>
<text x="191" y="270">52</text>
<text x="865" y="283">50</text>
<text x="16" y="294">F</text>
<text x="1180" y="294">F</text>
<text x="16" y="345">G</text>
<text x="1180" y="345">G</text>
<text x="191" y="352">48</text>
<text x="866" y="388">51</text>
<text x="16" y="397">H</text>
<text x="1180" y="397">H</text>
<text x="191" y="416">49</text>
<text x="16" y="448">J</text>
<text x="1180" y="448">J</text>
<text x="16" y="499">K</text>
<text x="1180" y="499">K</text>
<text x="16" y="556">L</text>
<text x="821" y="554">Gewinde mit Loctite 577 abgedichtet</text>
<text x="1180" y="556">L</text>
<text x="16" y="602">M</text>
<text x="1180" y="602">M</text>
<text x="16" y="653">N</text>
<text x="1180" y="653">N</text>
<text x="16" y="704">P</text>
<text x="1180" y="704">P</text>
<text x="16" y="756">Q</text>
<text x="1180" y="756">Q</text>
<text x="1000" y="776">-</text>
<text x="1131" y="780">-</text>
<text x="1000" y="781">-</text>
<text x="1000" y="793">231,84 kg</text>
<text x="1058" y="793">Gruppe 10</text>
<text x="1140" y="793">27-09-2023</text>
<text x="1018" y="801">TU Wien</text>
<text x="1058" y="803">---</text>
<text x="1140" y="803">---</text>
<text x="16" y="807">R</text>
<text x="1180" y="807">R</text>
<text x="1058" y="816">Getriebe</text>
<text x="1166" y="816">1:1</text>
<text x="1153" y="827">A0</text>
<text x="1058" y="830">ZUSAMMENSTELLUNG</text>
<text x="1127" y="829">00</text>
<text x="1140" y="829">de</text>
<text x="1163" y="829">4/4</text>
<text x="33" y="835">1</text>
<text x="82" y="835">2</text>
<text x="130" y="835">3</text>
<text x="179" y="835">4</text>
<text x="228" y="835">5</text>
<text x="277" y="835">6</text>
<text x="325" y="835">7</text>
<text x="374" y="835">8</text>
<text x="423" y="835">9</text>
<text x="470" y="835">10</text>
<text x="519" y="835">11</text>
<text x="567" y="835">12</text>
<text x="616" y="835">13</text>
<text x="665" y="835">14</text>
<text x="714" y="835">15</text>
<text x="762" y="835">16</text>
<text x="811" y="835">17</text>
<text x="860" y="835">18</text>
<text x="908" y="835">19</text>
<text x="957" y="835">20</text>
<text x="1006" y="835">21</text>
<text x="1055" y="835">22</text>
<text x="1103" y="835">23</text>
<text x="1152" y="835">24</text>
</g>
<g font-size="3.3">
<text x="1000" y="771">Werkstoff:</text>
<text x="1058" y="771">Bemerkung:</text>
<text x="1126" y="771">Stueck:</text>
<text x="1140" y="771">Allgemeintoleranzen:</text>
<text x="1058" y="775">-</text>
<text x="1140" y="775">ISO 2768 - -</text>
<text x="1000" y="788">Masse:</text>
<text x="1058" y="788">Erstellt von:</text>
<text x="1140" y="788">Erstellt am:</text>
<text x="1058" y="798">Freigegeben von:</text>
<text x="1140" y="798">Freigegeben am:</text>
<text x="1001" y="809">Konstruktionswissenschaften</text>
<text x="1016" y="805">Institut für</text>
<text x="1058" y="809">Benennung:</text>
<text x="1140" y="809">Projektion:</text>
<text x="1162" y="809">Maßstab:</text>
<text x="1008" y="813">&amp; Produktentwicklung</text>
<text x="1013" y="817">www.tuwien.ac.at</text>
<text x="1000" y="825">Dokumentenart:</text>
<text x="1058" y="825">Dokumentennummer:</text>
<text x="1127" y="824">Rev.</text>
<text x="1140" y="824">Spr.</text>
<text x="1163" y="824">Blatt</text>
<text x="1000" y="828">Zusammenstellungszeichnung</text>
</g>
</svg>
